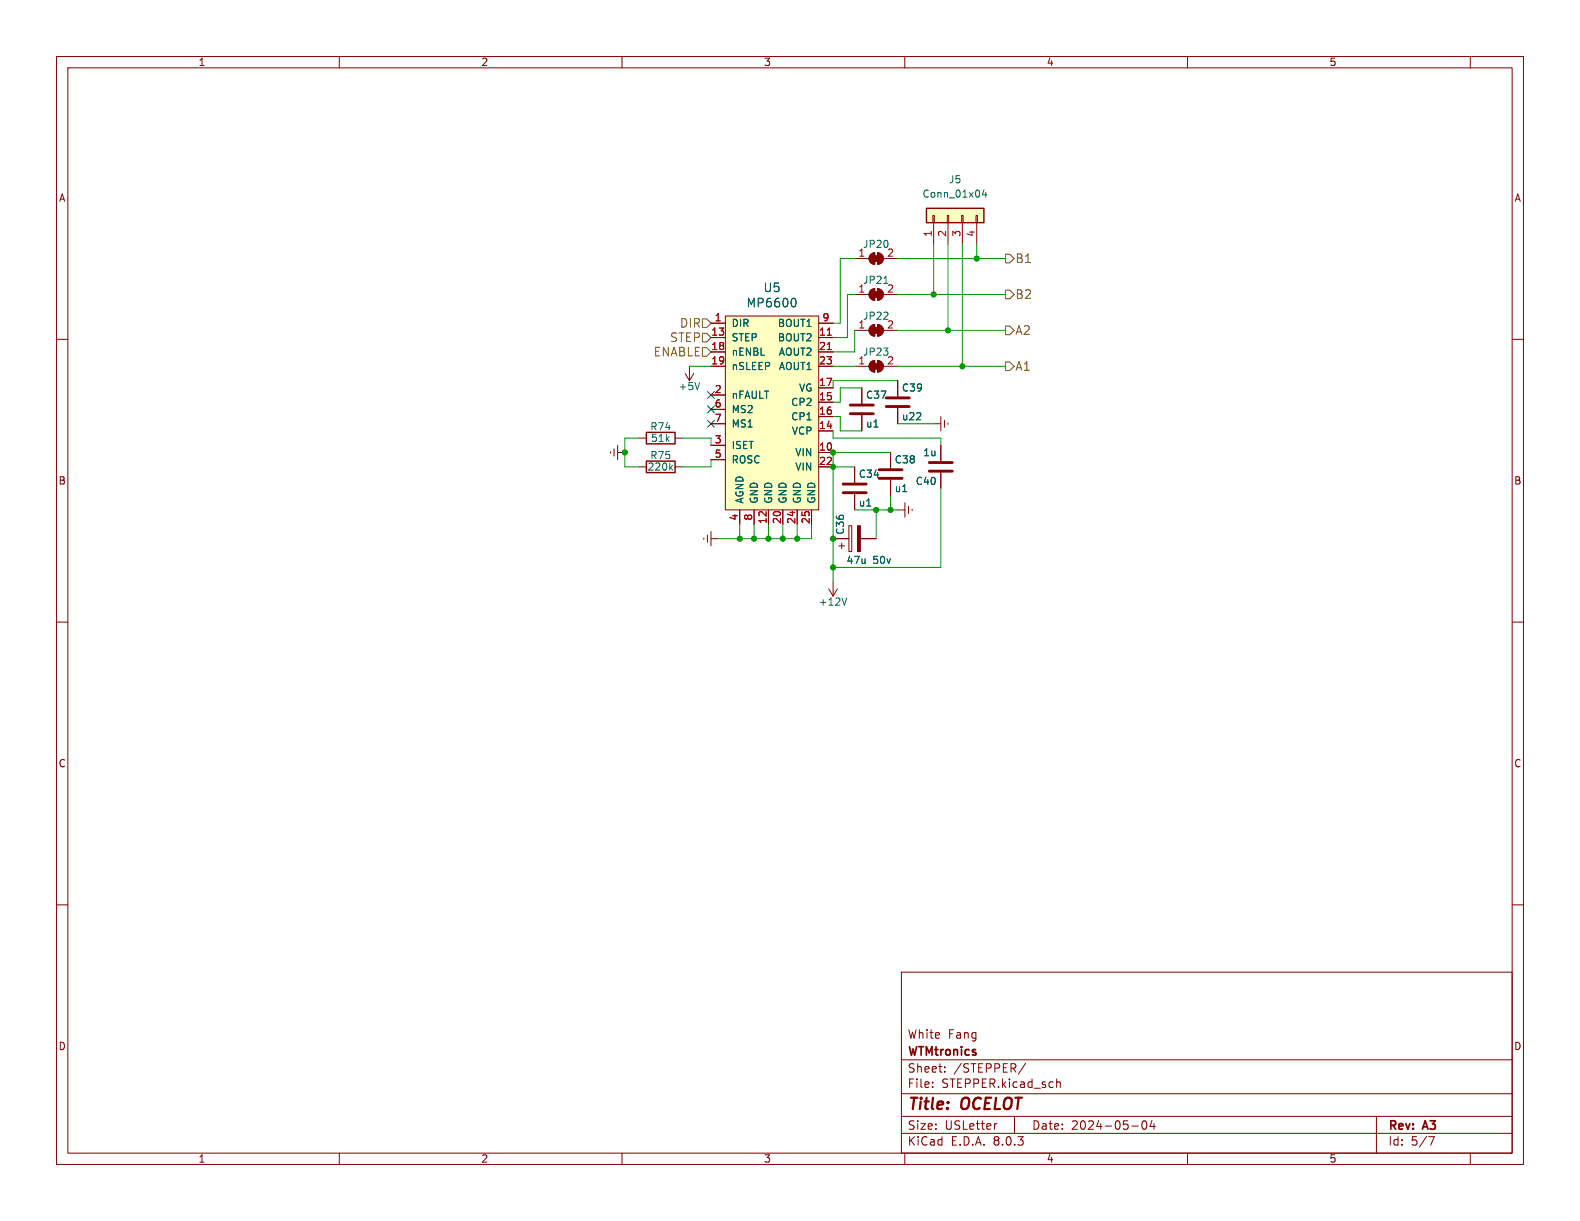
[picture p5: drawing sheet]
<svg xmlns="http://www.w3.org/2000/svg" width="279mm" height="216mm" viewBox="0 0 279 216" stroke-linecap="round" stroke-linejoin="round" font-family="sans-serif">
<g fill="none" stroke="#840000" stroke-width=".18">
<path d="M10 10h259.4v195.9h-259.4zM12 12h255.4v191.9h-255.4zM60 10v2M110 10v2M160 10v2M210 10v2M260 10v2M10 60h2M267.4 60h2M107.9 79.9v.2M108.6 79.4v1.2M109.2 78.7v2.6"/>
<path d="M113 77.5h1.3M119.4 77.5h1.2M152.4 68.6v2.8M152.4 73.4v2.8M158.7 67.3v2.8M158.7 72.1v2.8M165.1 74.9h1.3M166.4 73.7v2.5M166.4 78.7v2.8M167 74.3v1.3M167.6 74.8v.3M109.2 80h1.3"/>
<path d="M113 82.6h1.3M119.4 82.6h1.2M124.5 95.1v.3M125.1 94.6v1.3M125.7 95.3h1.3M125.7 94v2.5M147.3 95.3h2.8M148.3 96.5h1.1M148.8 96v1M150.1 93h.5v4.5h-.5zM151.1 82.6v2.7M151.1 87.4v2.8"/>
<path d="M152.1 95.3h2.8M157.5 80v2.8M157.5 84.8v2.8M158.7 90.2h1.3M160 88.9v2.5M160.7 89.5v1.3M161.3 90v.3M166.4 83.6v2.8M10 110h2M146.6 104.1l.7 1.3M147.3 102.9v2.5M148.1 104.1l-.8 1.3"/>
<path d="M267.4 110h2M10 160h2M267.4 160h2M159.4 171.9h108v32h-108zM159.4 197.4h108M159.4 193.4h108M159.4 187.4h108M164.9 192.1v.2M164.9 191.4v.1M167.1 189.4v.2M167.1 188.7v.1M176.3 198.7l-.3 .1"/>
<path d="M179.4 197.4v3M181.4 188l-1.3 1.9M186.9 190.8v1.5M186.9 191.4l.2-.1 .3 .1 .1 .9M200.1 199.1h1.2M202.1 198.3l.2-.1a.81 .81 0 0 1 .6 .6 .81 .81 0 0 1-.3 .8l-.2 .1a.81 .81 0 0 1-.3-1.4zM203.7 198.1l-.3 1.1h.9M204.1 198.7v1M243.4 197.4v6.5M60 203.9v2M110 203.9v2M159.4 200.4h108"/>
<path d="M160 203.9v2M210 203.9v2M252.6 201h1l-.6 1.5M260 203.9v2"/>
</g>
<path d="M118.6 82.6l.3 .5M118.9 82.3l-.5 .5M149.7 105.7l-.4 1.3" fill="none" stroke="#006464" stroke-width=".18"/>
<path d="M150.4 73.2h4M150.4 71.6h4M156.7 71.9h4.1M156.7 70.4h4.1M149.1 87.1h4.1M149.1 85.6h4.1M155.4 84.6h4.1M155.4 83.1h4.1M164.3 81.8h4.1M164.3 83.3h4.1" fill="none" stroke="#840000" stroke-width=".51"/>
<path d="M151.6 93h.5v4.5h-.5z" fill="#840000" stroke="#840000" stroke-width=".18"/>
<path d="M114.3 76.5h5.1v2h-5.1zM114.3 81.5h5.1v2.1h-5.1z" fill="none" stroke="#840000" stroke-width=".25"/>
<path d="M128.3 55.9h16.5v34.3h-16.5z" fill="#ffffc2"/>
<g fill="none" stroke="#840000" stroke-width=".18">
<path d="M125.7 57.2h2.6M125.7 59.7h2.6M128.3 55.9h16.5v34.3h-16.5zM144.8 57.2h2.5M144.8 59.7h2.5M121.2 66l.7 1.3M121.9 64.8v2.5M122.7 66l-.8 1.3M125.7 62.2h2.6M125.7 64.8h2.6M125.7 69.9h2.6M125.7 78.7h2.6"/>
<path d="M125.7 72.4h2.6M125.7 74.9h2.6M144.8 76.2h2.5M144.8 71.1h2.5M144.8 73.7h2.5M144.8 68.6h2.5M144.8 62.2h2.5M144.8 64.8h2.5M151.1 64.8h2.6M154 64.1l.7-.3v2a1.02 1.02 0 0 1-.9-.6 1.02 1.02 0 0 1 .2-1.1zM155.2 63.8a1.02 1.02 0 0 1 1 1 1.02 1.02 0 0 1-1 1zM156.2 64.8h2.5"/>
<path d="M125.7 81.3h2.6M130.8 90.2v2.5M133.3 90.2v2.5M135.9 90.2v2.5M138.4 90.2v2.5M141 90.2v2.5M143.5 90.2v2.5M144.8 80h2.5M144.8 82.6h2.5"/>
</g>
<path d="M146.3 59.3h.7M146.3 61.8h.7" fill="none" stroke="#a90000" stroke-width=".18"/>
<path d="M140.4 52.7a.95 .95 0 0 1 0 1.6M123.7 67.6l-.4 1.3" fill="none" stroke="#006464" stroke-width=".18"/>
<g fill="#840000" stroke="#840000" stroke-width=".18">
<path d="M154.4 64.3h1v1h-1z"/>
<path d="M154 64.1l.7-.3v2a1.02 1.02 0 0 1-.9-.6 1.02 1.02 0 0 1 .2-1.1z"/>
<path d="M155.2 63.8a1.02 1.02 0 0 1 1 1 1.02 1.02 0 0 1-1 1z"/>
</g>
<path d="M163.8 36.8h10.2v2.6h-10.2z" fill="#ffffc2"/>
<g fill="none" stroke="#840000" stroke-width=".18">
<path d="M165 38.1h.2v1.3h-.2zM165.1 39.4v3.8M167.5 38.1h.3v1.3h-.3zM167.6 39.4v3.8M170.1 38.1h.2v1.3h-.2zM170.2 39.4v3.8M172.6 38.1h.2v1.3h-.2zM172.7 39.4v3.8M125.7 57.2h2.6M125.7 59.7h2.6M144.8 57.2h2.5M144.8 59.7h2.5"/>
<path d="M151.1 45.7h2.6M151.1 52.1h2.6M151.1 58.4h2.6M154 45l.7-.3v2a1.02 1.02 0 0 1-.9-.6 1.02 1.02 0 0 1 .2-1.1zM154 51.4l.7-.3v2a1.02 1.02 0 0 1-.9-.6 1.02 1.02 0 0 1 .2-1.1zM154 57.7l.7-.3v2a1.02 1.02 0 0 1-.9-.6 1.02 1.02 0 0 1 .2-1.1zM155.2 44.7a1.02 1.02 0 0 1 1 1 1.02 1.02 0 0 1-1 1zM155.2 51.1a1.02 1.02 0 0 1 1 1 1.02 1.02 0 0 1-1 1zM155.2 57.4a1.02 1.02 0 0 1 1 1 1.02 1.02 0 0 1-1 1zM156.2 45.7h2.5M156.2 52.1h2.5M156.2 58.4h2.5"/>
<path d="M125.7 62.2h2.6M125.7 64.8h2.6M125.7 69.9h2.6M125.7 78.7h2.6M125.7 72.4h2.6M125.7 74.9h2.6M144.8 76.2h2.5M144.8 71.1h2.5M144.8 73.7h2.5M144.8 68.6h2.5M144.8 62.2h2.5M144.8 64.8h2.5"/>
<path d="M152.4 68.6v2.8M152.4 73.4v2.8M158.7 67.3v2.8M158.7 72.1v2.8M166.4 78.7v2.8M125.7 81.3h2.6M130.8 90.2v2.5M133.3 90.2v2.5M135.9 90.2v2.5M138.4 90.2v2.5M141 90.2v2.5M143.5 90.2v2.5"/>
<path d="M144.8 80h2.5M144.8 82.6h2.5M147.3 95.3h2.8M151.1 82.6v2.7M151.1 87.4v2.8M152.1 95.3h2.8M157.5 80v2.8M157.5 84.8v2.8M166.4 83.6v2.8"/>
</g>
<path d="M163.8 36.8h10.2v2.6h-10.2z" fill="none" stroke="#840000" stroke-width=".25"/>
<path d="M174 33.5l-.3 .9h.8M174.3 34v.9M140.4 52.7a.95 .95 0 0 1 0 1.6" fill="none" stroke="#006464" stroke-width=".18"/>
<g fill="#840000" stroke="#840000" stroke-width=".18">
<path d="M154.4 45.2h1v1h-1z"/>
<path d="M154 45l.7-.3v2a1.02 1.02 0 0 1-.9-.6 1.02 1.02 0 0 1 .2-1.1z"/>
<path d="M155.2 44.7a1.02 1.02 0 0 1 1 1 1.02 1.02 0 0 1-1 1z"/>
<path d="M154.4 51.6h1v1h-1z"/>
<path d="M154 51.4l.7-.3v2a1.02 1.02 0 0 1-.9-.6 1.02 1.02 0 0 1 .2-1.1z"/>
<path d="M155.2 51.1a1.02 1.02 0 0 1 1 1 1.02 1.02 0 0 1-1 1z"/>
<path d="M154.4 57.9h1v1h-1z"/>
<path d="M154 57.7l.7-.3v2a1.02 1.02 0 0 1-.9-.6 1.02 1.02 0 0 1 .2-1.1z"/>
<path d="M155.2 57.4a1.02 1.02 0 0 1 1 1 1.02 1.02 0 0 1-1 1z"/>
</g>
<path d="M124.2 56.4h.8l.7 .8-.7 .7h-.8zM124.2 58.9h.8l.7 .8-.7 .8h-.8zM177.8 57.7h.8l.7 .7-.7 .8h-.8zM177.8 51.3h.8l.7 .8-.7 .7h-.8zM177.8 45h.8l.7 .7-.7 .8h-.8zM124.2 61.5h.8l.7 .7-.7 .8h-.8zM177.8 64h.8l.7 .8-.7 .7h-.8z" fill="none" stroke="#725600" stroke-width=".18"/>
<g fill="none" stroke="#009600" stroke-width=".18">
<path d="M151.1 45.7h-2.5v11.5h-1.3M151.1 52.1h-1.2v7.6h-2.6M151.1 58.4v3.8h-3.8M158.7 45.7h19.1M158.7 52.1h19.1M158.7 58.4h19.1M165.1 43.2v8.9M167.6 43.2v15.2M170.2 43.2v21.6M172.7 43.2v2.5M113 77.5h-2.5v5.1h2.5M120.6 77.5h5.1v1.2"/>
<path d="M121.9 64.8h3.8M147.3 76.2v1.3h19.1v1.2M147.3 64.8h3.8M147.3 73.7h1.3v2.5h3.8M152.4 68.6h-3.8v2.5h-1.3M158.7 67.3h-11.4v1.3M158.7 64.8h19.1M158.7 74.9h6.4M125.7 81.3v1.3h-5.1M130.8 92.7v2.6M133.3 92.7v2.6M135.9 92.7v2.6"/>
<path d="M138.4 92.7v2.6M141 92.7v2.6M143.5 92.7v2.6h-16.5M147.3 82.6h3.8M151.1 90.2h7.6M154.9 90.2v5.1M157.5 87.6v2.6M157.5 80h-10.2v22.9M166.4 86.4v13.9h-19.1"/>
</g>
<path d="M125.1 74.3l1.2 1.2M125.1 69.2l1.2 1.3M125.1 71.8l1.2 1.2M126.3 74.3l-1.2 1.2M126.3 69.2l-1.2 1.3M126.3 71.8l-1.2 1.2" fill="none" stroke="#000084" stroke-width=".18"/>
<path d="M146.3 59.3h.7M146.3 61.8h.7" fill="none" stroke="#a90000" stroke-width=".18"/>
<g fill="#009600" stroke="#009600" stroke-width=".18">
<circle cx="147.3" cy="80" r=".46"/>
<circle cx="170.2" cy="64.8" r=".46"/>
<circle cx="154.9" cy="90.2" r=".46"/>
<circle cx="157.5" cy="90.2" r=".46"/>
<circle cx="130.8" cy="95.3" r=".46"/>
<circle cx="141" cy="95.3" r=".46"/>
<circle cx="147.3" cy="95.3" r=".46"/>
<circle cx="147.3" cy="100.3" r=".46"/>
<circle cx="138.4" cy="95.3" r=".46"/>
<circle cx="110.5" cy="80" r=".46"/>
<circle cx="135.9" cy="95.3" r=".46"/>
<circle cx="133.3" cy="95.3" r=".46"/>
<circle cx="147.3" cy="82.6" r=".46"/>
<circle cx="172.7" cy="45.7" r=".46"/>
<circle cx="167.6" cy="58.4" r=".46"/>
<circle cx="165.1" cy="52.1" r=".46"/>
</g>
<g font-size="2.8" fill="#840000">
<text x="160.4" y="196.8">Title:</text>
<text x="170.1" y="196.8">OCELOT</text>
</g>
<g font-size="2.1" fill="#725600">
<text x="179.4" y="46.7">B1</text>
<text x="179.4" y="53.1">B2</text>
<text x="120.2" y="58.1">DIR</text>
<text x="179.4" y="59.4">A2</text>
<text x="115.5" y="63.2">ENABLE</text>
<text x="118.4" y="60.7">STEP</text>
<text x="179.4" y="65.8">A1</text>
</g>
<g font-size="2.1" fill="#006464">
<text x="134.9" y="51.9">U5</text>
<text x="131.9" y="54.6">MP6600</text>
</g>
<g font-size="2.1" fill="#840000">
<text x="160.4" y="183.9">White</text>
<text x="167.6" y="183.9">Fang</text>
<text x="160.4" y="189.9">Sheet:</text>
<text x="160.4" y="187.1">WTMtronics</text>
<text x="168.6" y="189.9">/STEPPER/</text>
<text x="160.4" y="192.6">File:</text>
<text x="166.5" y="192.6">STEPPER.kicad_sch</text>
<text x="160.4" y="202.8">KiCad</text>
<text x="160.4" y="200">Size:</text>
<text x="167.1" y="200">USLetter</text>
<text x="168.1" y="202.8">E.D.A.</text>
<text x="175.7" y="202.8">8.0.3</text>
<text x="182.4" y="200">Date:</text>
<text x="189.4" y="200">2024-05-04</text>
<text x="245.4" y="200.2">Rev:</text>
<text x="245.4" y="202.8">Id:</text>
<text x="249.5" y="202.8">5/7</text>
<text x="251.8" y="200.2">A3</text>
</g>
<g font-size="1.8" fill="#840000">
<text x="35" y="11.9">1</text>
<text x="85" y="11.9">2</text>
<text x="135" y="11.9">3</text>
<text x="185" y="11.9">4</text>
<text x="235" y="11.9">5</text>
<text x="10.3" y="35.9">A</text>
<text x="267.7" y="35.9">A</text>
<text x="10.3" y="85.9">B</text>
<text x="267.7" y="85.9">B</text>
<text x="10.3" y="135.9">C</text>
<text x="267.7" y="135.9">C</text>
<text x="10.3" y="185.9">D</text>
<text x="267.7" y="185.9">D</text>
<text x="35" y="205.8">1</text>
<text x="85" y="205.8">2</text>
<text x="135" y="205.8">3</text>
<text x="185" y="205.8">4</text>
<text x="235" y="205.8">5</text>
</g>
<g font-size="1.8" fill="#006464">
<text x="163" y="35.2">Conn_01x04</text>
<text x="167.7" y="32.6">J5</text>
<text x="151.7" y="45.5">1</text>
<text x="152.5" y="44">JP20</text>
<text x="156.8" y="45.5">2</text>
<text x="151.7" y="51.8">1</text>
<text x="152.5" y="50.4">JP21</text>
<text x="156.8" y="51.8">2</text>
<text x="129.3" y="58">DIR</text>
<text x="137.5" y="58">BOUT1</text>
<text x="151.7" y="58.2">1</text>
<text x="152.5" y="56.7">JP22</text>
<text x="156.8" y="58.2">2</text>
<text x="129.3" y="60.6">STEP</text>
<text x="129.3" y="63.1">nENBL</text>
<text x="129.3" y="65.6">nSLEEP</text>
<text x="137.5" y="60.6">BOUT2</text>
<text x="137.6" y="63.1">AOUT2</text>
<text x="137.6" y="65.6">AOUT1</text>
<text x="151.7" y="64.5">1</text>
<text x="152.5" y="63.1">JP23</text>
<text x="156.8" y="64.5">2</text>
<text x="119.9" y="69.2">+5V</text>
<text x="129.3" y="70.7">nFAULT</text>
<text x="139.8" y="72">CP2</text>
<text x="141.2" y="69.4">VG</text>
<text x="153" y="70.7">C37</text>
<text x="159.4" y="69.4">C39</text>
<text x="114.9" y="76.3">R74</text>
<text x="129.3" y="73.3">MS2</text>
<text x="129.3" y="75.8">MS1</text>
<text x="139.8" y="74.5">CP1</text>
<text x="139.9" y="77.1">VCP</text>
<text x="153" y="75.8">u1</text>
<text x="159.4" y="74.5">u22</text>
<text x="114.4" y="83.4">220k</text>
<text x="114.9" y="81.4">R75</text>
<text x="115" y="78.3">51k</text>
<text x="129.3" y="79.6">ISET</text>
<text x="129.3" y="82.1">ROSC</text>
<text x="140.5" y="80.9">VIN</text>
<text x="140.5" y="83.4">VIN</text>
<text x="158.1" y="82.1">C38</text>
<text x="163.2" y="80.9">1u</text>
<text x="131.7" y="89.2" transform="rotate(-90 131.7 89.2)">AGND</text>
<text x="134.2" y="89.2" transform="rotate(-90 134.2 89.2)">GND</text>
<text x="136.8" y="89.2" transform="rotate(-90 136.8 89.2)">GND</text>
<text x="139.3" y="89.2" transform="rotate(-90 139.3 89.2)">GND</text>
<text x="141.8" y="89.2" transform="rotate(-90 141.8 89.2)">GND</text>
<text x="144.4" y="89.2" transform="rotate(-90 144.4 89.2)">GND</text>
<text x="151.8" y="89.8">u1</text>
<text x="151.8" y="84.7">C34</text>
<text x="158.1" y="87.2">u1</text>
<text x="161.8" y="86">C40</text>
<text x="149.5" y="94.7" transform="rotate(-90 149.5 94.7)">C36</text>
<text x="149.6" y="99.9">47u</text>
<text x="154.3" y="99.9">50v</text>
<text x="144.7" y="107.3">+12V</text>
</g>
<g font-size="1.8" fill="#a90000">
<text x="164.8" y="42" transform="rotate(-90 164.8 42)">1</text>
<text x="167.4" y="42" transform="rotate(-90 167.4 42)">2</text>
<text x="169.9" y="42" transform="rotate(-90 169.9 42)">3</text>
<text x="172.5" y="42" transform="rotate(-90 172.5 42)">4</text>
<text x="125.7" y="59.4">13</text>
<text x="126.3" y="56.9">1</text>
<text x="144.7" y="59.4">11</text>
<text x="145.3" y="56.9">9</text>
<text x="125.7" y="62">18</text>
<text x="125.7" y="64.5">19</text>
<text x="144.7" y="62">21</text>
<text x="144.7" y="64.5">23</text>
<text x="126.3" y="69.6">2</text>
<text x="144.7" y="70.9">15</text>
<text x="144.7" y="68.3">17</text>
<text x="126.3" y="72.1">6</text>
<text x="126.3" y="74.7">7</text>
<text x="144.7" y="75.9">14</text>
<text x="144.7" y="73.4">16</text>
<text x="126.3" y="78.5">3</text>
<text x="126.3" y="81">5</text>
<text x="144.7" y="79.8">10</text>
<text x="144.7" y="82.3">22</text>
<text x="130.6" y="92.1" transform="rotate(-90 130.6 92.1)">4</text>
<text x="133.1" y="92.1" transform="rotate(-90 133.1 92.1)">8</text>
<text x="135.6" y="92.8" transform="rotate(-90 135.6 92.8)">12</text>
<text x="138.2" y="92.8" transform="rotate(-90 138.2 92.8)">20</text>
<text x="140.7" y="92.8" transform="rotate(-90 140.7 92.8)">24</text>
<text x="143.3" y="92.8" transform="rotate(-90 143.3 92.8)">25</text>
</g>
</svg>
